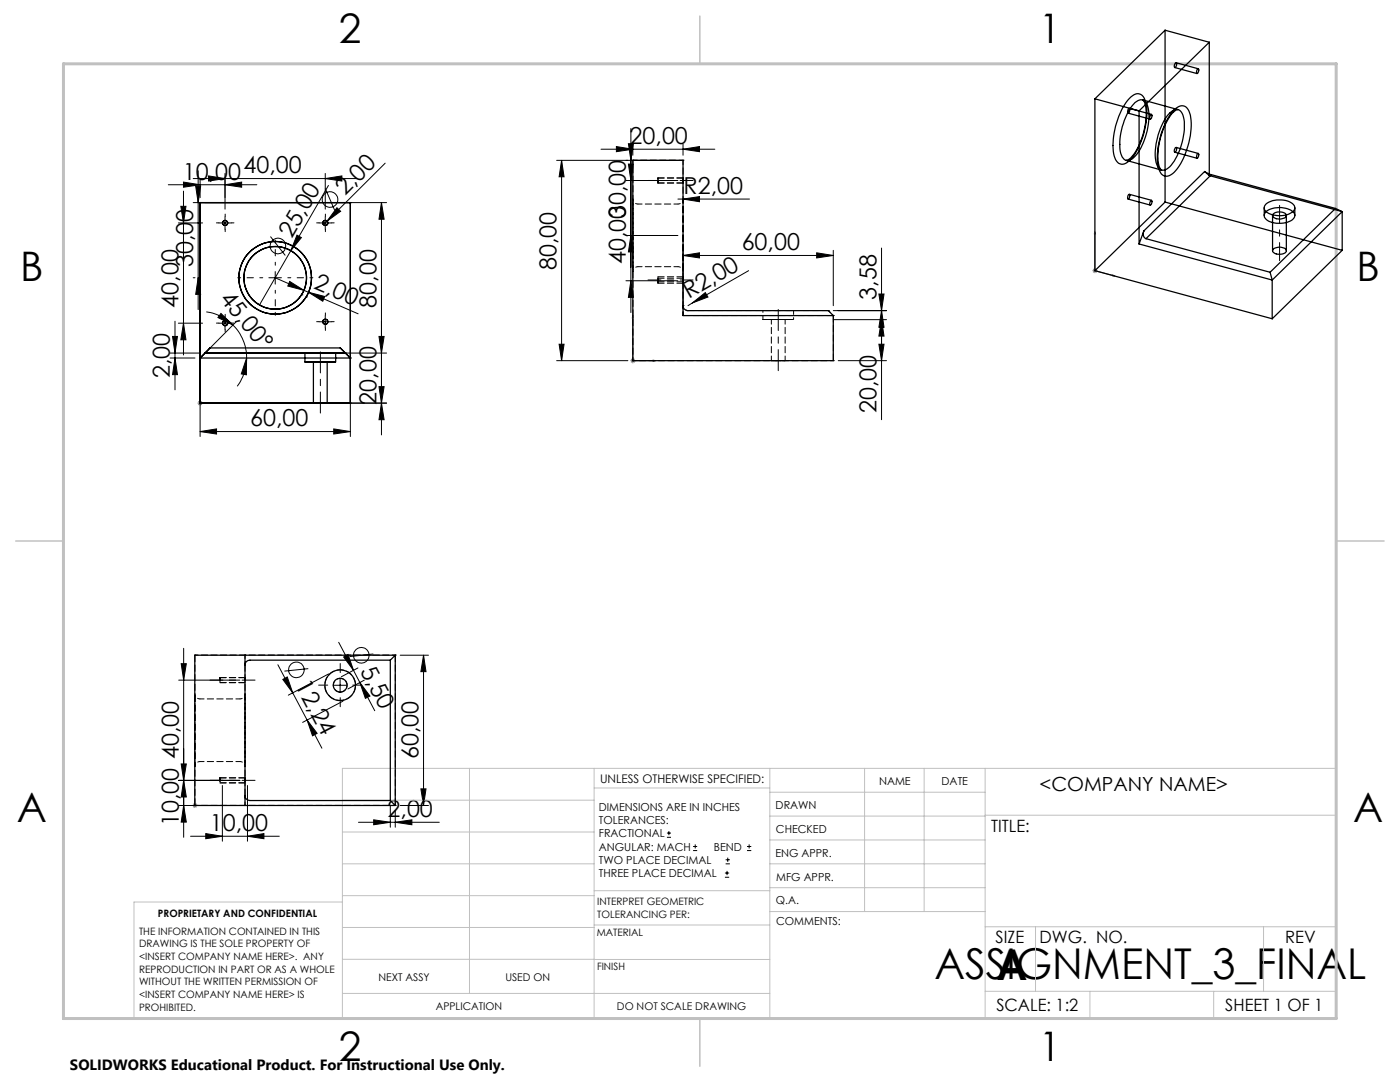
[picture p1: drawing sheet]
<svg xmlns="http://www.w3.org/2000/svg" width="279mm" height="216mm" viewBox="0 0 279 216" stroke-linecap="round" stroke-linejoin="round" font-family="sans-serif">
<g fill="none" stroke="#000" stroke-width=".2">
<path d="M33.6 36.9h17.7M36.6 36.3l3.3 .6-3.3 .5zM36.6 38.1v32.7M38.6 35.6h32.7M39.1 37.1h.9l-.5 3.3zM39.5 34.1v27.7M39.9 35.8v3.6M41.6 35.1l3.3 .5-3.3 .5zM44.9 36.9l3.3-.6v1.1zM44.9 34.6v7.1M64.9 35.6l3.3-.5v1zM64.9 34.6v7.1"/>
<path d="M64.9 37.6l1.9 4.4M65.5 37l-7.5 13M76.9 32.6l-11.6 11.5M111.1 32h24.2M112.1 32v40M112.1 32l.5 3.3h-1zM119.9 29.8h22.8M123 29.2l3.3 .6-3.3 .5zM124.9 36h10.4M125.4 32.7h1l-.5 3.3zM125.4 28.7h1l-.5 3.3zM125.9 25.6v36.8"/>
<path d="M126.3 28.8v2.2M135.3 39.7h14.3M136.3 39.7l3.3-.5v1.1zM136.3 29.8l3.3-.6v1.1zM136.3 28.8v2.2M35.6 44.5h4.8M36.1 41.2h1l-.5 3.3zM38.6 55.4h.3M39.5 55.4l.5 3.3h-.9zM43.7 44.5h2.5M44.9 43.3v2.5M53.7 55.4h2.5"/>
<path d="M54 47.2l2.9 3.8M54.8 55.4l5.8 2.5M54.9 54.2v2.5M57.8 56.2l2.8 1.7-3.2-.8zM58 50l-6.2 10.9M59.3 46.9l.8 .5-2.1 2.6zM60.3 58.8h.1M60.6 57.9l1 .4M61.2 59.2h.1M61.6 58.3l3.2 .9-.4 .9zM61.6 58.3l9.9 4.3M63.7 44.5h2.5"/>
<path d="M64.9 43.3v2.5M65.3 44.1l-.7 .7M67.2 41.5l.8 .7-2.7 1.9zM76.1 40.4l.6 3.3h-1.1zM76.1 40.4v46.4M77.2 40.4h-38.6M124.9 56h10.4M124.9 47h10.4M125.9 56l.5 3.3h-1zM125.9 47l.5 3.3h-1zM136.3 51l3.3-.6v1.1zM136.3 50v11"/>
<path d="M136.3 51h30M149.4 54l-11.3 6.5M163 50.4l3.3 .6-3.3 .5zM166.3 50v11M175.4 58.7h1l-.5 3.3zM175.9 49.5v34.2M33.9 71.4h5M33.9 70.4h6M34.4 67.1h1l-.5 3.3zM34.9 71.4l.5 3.4h-1zM34.9 64.1v13.7M35.6 64.5h4.8"/>
<path d="M36.6 64.5l.5 3.3h-1zM39.9 71.4v15.7M40.9 70.4h36.3M41.2 62.2a9.1 9.1 0 0 1 5.3 2.7M43.7 64.5h2.5M44.1 62.5l2.4 2.4-3-1.5zM44.9 63.3v2.4M46.5 64.9a9.2 9.2 0 0 1 2.7 6.5M47.2 64.1l-5.6 5.6M49.2 71.4v3.4l-1-.2zM49.2 71.4a9.1 9.1 0 0 1-1.9 5.7M63.7 64.2h2.5"/>
<path d="M64.9 63v2.4M69.9 71.4v15.7M75.6 77.2h1.1l-.6 3.2zM75.6 67.1h1.1l-.6 3.3zM111.1 72h14.2M111.6 68.7h1l-.5 3.3zM138.1 60.5l2.7-2.1 .5 .9zM138.1 60.5l-.8 .5M166.3 62h10.6M166.3 63.8h10.6M167.3 72h9.6M175.4 68.7h1l-.5 3.3z"/>
<path d="M175.9 62l.5 3.3h-1zM175.9 63.8l.5 3.3h-1zM39.9 86.1l3.3-.5v1zM39.9 86.1h30M40.9 80.4h36.3M66.6 85.6l3.3 .5-3.3 .5zM76.1 80.4l.6 3.3h-1.1zM35.7 135.7h12.2M36.2 132.4h1l-.5 3.3zM36.7 129.4v37.7M55.5 132.6l5.8 11.1M56.4 135.6l.9-.5 1.1 3.2z"/>
<path d="M61.5 133.4l-4.7 .5M65.6 134.5l-8.1 4.2M66.6 136.7h2.5M67.6 128.2l3 5.6M67.9 135.5v2.5M68.4 139.9l-8 4.2M68.6 131.1l.9-.5 1.1 3.2zM70.6 133.8l1.2 2.4M71.4 133.3l-3.3 1.7M71.8 136.2l3 5.6M71.8 136.2l2 2.7-.9 .4zM72.7 135.7l-3.3 1.8"/>
<path d="M74.5 130.5l-4.8 .5M79.9 130.7h5.6M84.5 130.7v30M84.5 130.7l.5 3.3h-1zM35.7 155.7h12.2M36.2 152.4h1l-.5 3.3zM36.7 155.7l.5 3.3h-1zM44.4 156.7v11.2M49.4 156.7v11.2M61.3 143.7l2.9 5.6M61.3 143.7l2 2.6-.9 .5zM84 157.4h1l-.5 3.3z"/>
<path d="M35.7 160.7h12.2M36.7 160.7l.5 3.3h-1zM38 166.9h17.7M41.1 166.3l3.3 .6-3.3 .5zM49.4 166.9l3.3-.6v1.1zM71.5 164.1h16.2M74.6 163.6l3.3 .5-3.3 .5zM77.9 160.7v4.4M78.9 164.1l3.3-.5v1zM78.9 161.7v3.4M79.9 160.7h5.6M133.1 167.1h.8"/>
<path d="M133.1 166.2h.8M133.5 165.8v.9M138.3 169.7h.8M138.3 168.9h.8M138.7 168.5v.8M144.7 175h.8M144.7 174.2h.8M144.8 172.4h.9M144.8 171.6h.9M145.1 173.8v.8M145.2 171.1v.9M149.1 169.7h.8"/>
<path d="M149.1 168.9h.8M149.5 168.5v.8"/>
<circle cx="65.9" cy="39.8" r="1.56"/>
<circle cx="55.5" cy="49.1" r="1.55"/>
<circle cx="59.2" cy="133.7" r="1.56"/>
<circle cx="72.1" cy="130.7" r="1.56"/>
</g>
<g fill="none" stroke="#00f" stroke-width=".2">
<path d="M218.5 46.2l.1 .5-.2-.1zM218.5 46.2v7.8l4 1.1M222.1 54.9l.4 .2h-.4zM39.9 71.4v.5v-.5M39.9 71.4v9M126.3 63l.1 .4h-.2zM126.3 63v9h4.5M130.4 71.9l.4 .1-.4 .1zM39.9 80.3v.2zM39.9 80.4h.1M38.8 160.7h.2zM38.9 160.7h.1"/>
<path d="M38.9 160.7h4.5M43.4 160.7h-.5h.5"/>
</g>
<g fill="none" stroke="#808080" stroke-width=".2">
<path d="M218 54h1M218.2 53.7l.7 .7M218.5 53.5v1M218.9 53.7l-.7 .7M39.9 79.9v1M125.8 72h1M125.9 71.6l.7 .7M126.3 71.5v1M126.6 71.6l-.7 .7M39.4 80.4h1M39.6 80.1l.7 .7M40.3 80.1l-.7 .7"/>
<path d="M38.4 160.7h1M38.5 160.4l.7 .7M38.9 160.2v1M39.2 160.4l-.7 .7"/>
</g>
<path d="M63.9 70.2v12.2M155.3 61.8v12.2" fill="none" stroke="#000" stroke-width=".2" stroke-dasharray="15.2 1.3 1.3 1.3" stroke-dashoffset="11"/>
<g fill="none" stroke="#000" stroke-width=".2" stroke-dasharray="15.2 1.3 1.3 1.3">
<path d="M43.7 44.5h-.5M44.9 43.2v-.5M44.9 45.7v.5M46.2 44.5h.5M63.7 44.5h-.5M64.9 43.2v-.5M64.9 45.7v.5M66.2 44.5h.5M43.7 64.5h-.5M44.9 63.2v-.5M44.9 65.7v.5M46.2 64.5h.5"/>
<path d="M63.7 64.2h-.5M64.9 62.9v-.5M64.9 65.4v.5M66.2 64.2h.5M65.4 136.7h-1.8M67.9 134.2v-1.8M67.9 139.2v1.8M70.4 136.7h1.8"/>
</g>
<path d="M52.4 55.4h-5M54.9 52.9v-5M54.9 57.9v5M57.4 55.4h5" fill="none" stroke="#000" stroke-width=".2" stroke-dasharray="15.2 1.3 1.3 1.3" stroke-dashoffset="14.6"/>
<path d="M138.3 36h-9M138.3 55.9h-9M50.9 135.7h-9M50.9 155.7h-9" fill="none" stroke="#000" stroke-width=".2" stroke-dasharray="15.2 1.3 1.3 1.3" stroke-dashoffset="12.6"/>
<path d="M255.4 52v-11" fill="none" stroke="#000" stroke-width=".2" stroke-dasharray="15.2 1.3 1.3 1.3" stroke-dashoffset="11.6"/>
<g fill="none" stroke="#c0c0c0" stroke-width=".2">
<path d="M68.3 159.7h50.3M93.7 153.3v44.9M118.6 153.3v49.9M118.6 157.2h35M153.6 153.3v49.9M153.6 158.1h43M172.5 153.3v28.6M184.4 153.3v28.6M196.6 153.3v49.9M68.3 180h-41.6v23.2h240v-49.9h-198.4v49.9M68.3 166h50.3M68.3 178.7h50.3"/>
<path d="M68.3 172.4h50.3M118.6 177.7h35M153.6 162.8h43M153.6 177.1h43M153.6 172.4h43M153.6 167.6h43M196.6 162.7h70.1M68.3 198.2h85.3M68.3 191.4l85.3 .1M68.3 185.1h50.3M118.6 184.6h35M153.6 181.9h43"/>
<path d="M196.6 184.9h70.1M196.6 197.8h70.1M206.7 184.9v12.9M217.5 197.8v5.4M242.2 197.8v5.4M252.2 184.9v12.9"/>
</g>
<path d="M139.7 3.2v9.5M3.1 107.9h9.6M266.7 107.9h9.5M139.7 203.2v9.6" fill="none" stroke="#c0c0c0" stroke-width=".3"/>
<path d="M12.7 12.7h254v190.5h-254z" fill="none" stroke="#c0c0c0" stroke-width=".6"/>
<g fill="#00f">
<path d="M39.9 80.3v.2zM39.9 71.4v.5z"/>
<path d="M42.9 160.7h.5zM38.8 160.7h.2z"/>
<path d="M130.4 71.9l.4 .1-.4 .1zM126.3 63l.1 .4h-.2z"/>
<path d="M222.1 54.9l.4 .2h-.4zM218.5 46.2l.1 .5-.2-.1z"/>
</g>
<g fill="#000">
<path d="M136.3 39.7l3.3-.5v1.1zM59.3 46.9l.8 .5-2.1 2.6zM67.2 41.5l.8 .7-2.7 1.9zM138.1 60.5l2.7-2.1 .5 .9z"/>
<path d="M36.6 36.3l3.3 .6-3.3 .5zM44.9 36.9l3.3-.6v1.1z"/>
<path d="M57.8 56.2l2.8 1.7-3.2-.8zM61.6 58.3l3.2 .9-.4 .9z"/>
<path d="M49.2 71.4v3.4l-1-.2zM44.1 62.5l2.4 2.4-3-1.5z"/>
<path d="M75.6 67.1h1.1l-.6 3.3zM76.1 80.4l.6 3.3h-1.1zM36.1 41.2h1l-.5 3.3zM36.6 64.5l.5 3.3h-1zM39.1 37.1h.9l-.5 3.3zM39.5 55.4l.5 3.3h-.9zM175.9 62l.5 3.3h-1zM175.4 68.7h1l-.5 3.3zM125.4 32.7h1l-.5 3.3zM125.9 56l.5 3.3h-1zM125.4 28.7h1l-.5 3.3zM125.9 47l.5 3.3h-1zM175.4 58.7h1l-.5 3.3zM175.9 63.8l.5 3.3h-1z"/>
<path d="M39.9 86.1l3.3-.5v1zM66.6 85.6l3.3 .5-3.3 .5zM41.6 35.1l3.3 .5-3.3 .5zM64.9 35.6l3.3-.5v1zM123 29.2l3.3 .6-3.3 .5zM136.3 29.8l3.3-.6v1.1zM136.3 51l3.3-.6v1.1zM163 50.4l3.3 .6-3.3 .5z"/>
<path d="M75.6 77.2h1.1l-.6 3.2zM76.1 40.4l.6 3.3h-1.1zM34.9 71.4l.5 3.4h-1zM34.4 67.1h1l-.5 3.3zM36.7 160.7l.5 3.3h-1zM36.2 152.4h1l-.5 3.3zM84 157.4h1l-.5 3.3zM84.5 130.7l.5 3.3h-1zM36.7 155.7l.5 3.3h-1zM36.2 132.4h1l-.5 3.3zM111.6 68.7h1l-.5 3.3zM112.1 32l.5 3.3h-1z"/>
<path d="M56.4 135.6l.9-.5 1.1 3.2zM61.3 143.7l2 2.6-.9 .5zM68.6 131.1l.9-.5 1.1 3.2zM71.8 136.2l2 2.7-.9 .4z"/>
<path d="M49.4 166.9l3.3-.6v1.1zM41.1 166.3l3.3 .6-3.3 .5zM78.9 164.1l3.3-.5v1zM74.6 163.6l3.3 .5-3.3 .5z"/>
</g>
<g fill="none" stroke="#000" stroke-width=".25">
<path d="M218.5 19.7v34.3M218.5 19.7l8.8 2.4M225.7 19.4a1.64 1.64 0 0 1 1.8-.6 1.64 1.64 0 0 1 1.1 1.6 14.6 14.6 0 0 1-3.2 11.7 1.67 1.67 0 0 1-1.9 .6 1.67 1.67 0 0 1-1.1-1.6 14.5 14.5 0 0 1 3.3-11.7zM228 19.9l7.1 2h-.3a4.8 4.8 0 0 0-2 2.5 13.8 13.8 0 0 0-1.5 8.8l.5 .7-7-1.9a2.95 2.95 0 0 0 1.8-1.7 14 14 0 0 0 1.9-9.6zM232.5 6l-14 13.7M232.5 6v34.3M232.5 6l8.8 2.4M234.5 13.5l4.4 1.2M234.5 12.6l.2-.1a.66 .66 0 0 1-.2 1l-.1-.4zM234.7 12.5l4.4 1.2M238.9 13.8l.2-.1a.66 .66 0 0 1-.2 1zM241.3 8.4v26.6"/>
<path d="M241.3 8.4l-14 13.7M126.3 32h10v31h30v9h-40zM225.1 39.7l4.5 1.2M225.1 22.6l4.5 1.2M225.2 21.8l.1-.1a.47 .47 0 0 1 .2 .4 .47 .47 0 0 1-.2 .4l-.2 .1-.1-.2zM225.3 38.8a.47 .47 0 0 1 .2 .4 .47 .47 0 0 1-.2 .5h-.1a.64 .64 0 0 1 .1-.9zM225.4 38.8l4.4 1.2M225.4 21.6l4.4 1.2M226.5 20.5a1.42 1.42 0 0 1 1.6-.5 1.42 1.42 0 0 1 1 1.2 12.5 12.5 0 0 1-2.9 10.3 1.4 1.4 0 0 1-1.5 .5 1.4 1.4 0 0 1-1-1.3 12.6 12.6 0 0 1 2.8-10.2zM227.3 22.1v26.6M229.7 22.9a.47 .47 0 0 1 .3 .4 .47 .47 0 0 1-.3 .4l-.1 .1a.59 .59 0 0 1 .1-.9zM233.2 22.9a1.73 1.73 0 0 1 2.4-.7 5.6 5.6 0 0 1 .7 4.3 11.8 11.8 0 0 1-3.1 7 1.32 1.32 0 0 1-1.4 .4 1.32 1.32 0 0 1-.9-1.1 12.4 12.4 0 0 1 1.7-9.2z"/>
<path d="M234.4 21.9a1.68 1.68 0 0 1 2.5-.3 8 8 0 0 1 .5 6.1 11.8 11.8 0 0 1-3.7 7.2 1.52 1.52 0 0 1-2.4-1.2 14.4 14.4 0 0 1 1.8-10.1zM234.5 30.4l4.4 1.2M234.5 29.5l.2-.1a.66 .66 0 0 1-.2 1l-.1-.4zM234.7 29.4l4.4 1.2M238.9 30.7l.2-.1a.66 .66 0 0 1-.2 1zM240.4 34.2l1.4 .7M240.4 34.2l-12.1 11.9M240.4 34.2l.9 .8M241.3 35l26.6 7.2M241.8 34.9l24.7 6.7M241.8 34.9l-13.1 12.7M39.9 40.4h.1"/>
<path d="M39.9 40.4v40M39.9 40.4h30M69.9 40.4h.1M69.9 40.4v40M218.5 54l35.4 9.6M227.3 48.7l26.6 7.2M228.3 46.1a1.14 1.14 0 0 0 .4 1.5M228.3 46.1l-1 2.6M228.7 47.6l24.8 6.7M229.7 40a.47 .47 0 0 1 .3 .4 .47 .47 0 0 1-.3 .5h-.1a.59 .59 0 0 1 .1-.9zM232.5 40.3l35.4 9.7M232.5 40.3l-14 13.7"/>
<path d="M252.3 41.5v1.5M252.7 40.7a4.6 4.6 0 0 1 5.6 .3 1.25 1.25 0 0 1-1 1.7 4.8 4.8 0 0 1-4.8-.7l-.2-.7zM252.7 42.2a4.6 4.6 0 0 1 5.6 .3 1.25 1.25 0 0 1-1 1.7 4.6 4.6 0 0 1-4.8-.7l-.2-.6zM253.5 54.3l.4 1.6M253.9 55.9v7.7M254 43v7M254.1 42.7a2.12 2.12 0 0 1 2.5 .1l.1 .3a1.74 1.74 0 0 1-2.7-.1zM254.2 49.6a1.89 1.89 0 0 1 2.5 .4 1.12 1.12 0 0 1-1.4 .7 .98 .98 0 0 1-1.3-.8zM256.7 43v7M258.4 41.5v1.5M266.5 41.6l-13 12.7M266.5 41.6l1.4 .6"/>
<path d="M267.9 42.2v7.8M267.9 50l-14 13.6M267.9 42.2l-14 13.7M39.9 71.4h.1M39.9 71.4h30M40.9 70.4h.1M40.9 70.4h28M40.9 70.4l-1 1M41.9 69.4l-1 1M41.9 69.4h26M41.9 69.4l-2 2M60.9 70.4h6.1z"/>
<path d="M60.9 72.2h6.1zM60.9 70.4v1.8M62.5 72.2h2.8zM62.5 72.2v8.2M65.3 72.2v8.2M67 70.4v1.8M67.9 69.4l1 1M67.9 69.4l2 2M68.9 70.4h.1M69.9 71.4h.1M136.3 61a.95 .95 0 0 0 1 1h28l1 1M39.9 80.4h.1"/>
<path d="M39.9 80.4h30M62.5 80.4h2.8zM69.9 80.4h.1M48.9 130.7v30M77.9 131.7h-28a.96 .96 0 0 0-1 1M77.9 131.7v28M78.9 130.7h-40v30h40M78.9 130.7l-1 1M78.9 130.7v30M48.9 158.7a.96 .96 0 0 0 1 1h28M77.9 159.7l1 1"/>
<circle cx="44.9" cy="44.5" r=".5"/>
<circle cx="54.9" cy="55.4" r="7.2"/>
<circle cx="54.9" cy="55.4" r="6.3"/>
<circle cx="64.9" cy="44.5" r=".5"/>
<circle cx="44.9" cy="64.5" r=".5"/>
<circle cx="64.9" cy="64.2" r=".5"/>
<circle cx="67.9" cy="136.7" r="1.37"/>
<circle cx="67.9" cy="136.7" r="3"/>
</g>
<g fill="none" stroke="#000" stroke-width=".2" stroke-dasharray="1.3 .6">
<path d="M126.3 32h.1M131.3 36.5h5M136.3 32h.1M136.3 35.5h-5M131.3 55.7h.1M131.3 56.5h5M131.3 56.2h5M136.3 55.5h-5M136.3 55.2h-5M126.3 72h.1M136.3 61h.1M137.3 62h.1"/>
<path d="M137.3 62h28M165.3 62h.1M166.3 72h.1M166.3 63h.1M38.9 130.7h.1M43.9 136.2h5M48.9 130.7h.1M48.9 135.2h-5M78.9 130.7h.1M43.9 155.2h.1M43.9 156.2h5M48.9 158.7v-26"/>
<path d="M48.9 155.2h-5M38.9 160.7h.1M48.9 160.7h.1M78.9 160.7h.1"/>
</g>
<g fill="none" stroke="#000" stroke-width=".2" stroke-dasharray="1.3 .6" stroke-dashoffset=".6">
<path d="M126.3 32v40M131.3 36.2v-.7v1v-.3M131.3 36v-.5v1v-.5M136.3 36v-.5v1v-.5M131.3 56.2v-.7v1v-.3M131.3 55.9v-.7v1v-.3M136.3 56v-.5v1v-.5M136.3 55.7v-.5v1v-.5M126.3 72h40M136.3 63v-2M136.3 61v2M38.9 130.7h40"/>
<path d="M43.9 135.2v1v-1M48.9 135.2v1v-1M48.9 132.7v-2M67.9 139.8a3.1 3.1 0 0 0 2.7-4.5 3.1 3.1 0 0 0-5.2-.4 3.1 3.1 0 0 0 2.1 4.8l.4 .1M43.9 155.2v1v-1M48.9 155.2v1v-1M38.9 160.7h40M48.9 160.7v-2"/>
</g>
<path d="M136.3 39.7v14.5v-14.5M136.3 32h-10M126.3 47v7.2v-14.5v7.3M127.3 53.2h8M135.3 40.7h-8M136.3 63v-31M47.9 139.5h-8M38.9 153v-14.5v14.5M39.9 152h8M48.9 145.7v-7.2v14.5v-7.3" fill="none" stroke="#000" stroke-width=".2" stroke-dasharray="1.3 .6" stroke-dashoffset=".4"/>
<path d="M67.9 138.1a1.37 1.37 0 0 0 1.2-2 1.37 1.37 0 0 0-2.3-.2 1.37 1.37 0 0 0 .8 2.2h.3" fill="none" stroke="#000" stroke-width=".2" stroke-dasharray="1.3 .6" stroke-dashoffset=".1"/>
<path d="M136.3 63h30M166.3 72v-9M38.9 130.7v30M78.9 130.7v30" fill="none" stroke="#000" stroke-width=".2" stroke-dasharray="1.3 .6" stroke-dashoffset="-.1"/>
<path d="M136.3 39.7a1 1 0 0 1-1 1M126.3 54.2a1 1 0 0 1 1-1M127.3 40.7a1 1 0 0 1-1-1M135.3 53.2a1 1 0 0 1 1 1M136.3 61a1 1 0 0 0 1 1M39.9 139.5a1 1 0 0 1-1-1M48.9 138.5a1 1 0 0 1-1 1M38.9 153a1 1 0 0 1 1-1M47.9 152a1 1 0 0 1 1 1" fill="none" stroke="#000" stroke-width=".2" stroke-dasharray="1.3 .6" stroke-dashoffset=".8"/>
<path d="M154.9 63.8h3.5h-6.1h2.6M155.3 62h3.1h-6.1h3" fill="none" stroke="#000" stroke-width=".2" stroke-dasharray="1.3 .6" stroke-dashoffset=".2"/>
<path d="M155.3 63.8h1.4h-2.8h1.4M155.3 72h1.4h-2.8h1.4M165.3 62l1 1" fill="none" stroke="#000" stroke-width=".2" stroke-dasharray="1.3 .6" stroke-dashoffset=".7"/>
<path d="M152.3 62v1.8M158.4 63.8v-1.8" fill="none" stroke="#000" stroke-width=".2" stroke-dasharray="1.3 .6" stroke-dashoffset=".9"/>
<path d="M153.9 63.8v8.2M156.7 72v-8.2" fill="none" stroke="#000" stroke-width=".2" stroke-dasharray="1.3 .6" stroke-dashoffset=".3"/>
<g font-size="8.5">
<text x="186.5" y="195.4">ASSIGNMENT_3_FINAL</text>
<text x="198.9" y="195.5">A</text>
</g>
<g font-size="8.1">
<text x="67.6" y="8.5">2</text>
<text x="207.3" y="8.5">1</text>
<text x="4" y="56.2">B</text>
<text x="270.7" y="56.2">B</text>
<text x="3.3" y="164.1">A</text>
<text x="270" y="164.1">A</text>
<text x="67.6" y="211.7">2</text>
<text x="207.3" y="211.7">1</text>
</g>
<g font-size="4.7">
<text x="125.7" y="28.7">20,00</text>
<text x="36.5" y="35.8">10,00</text>
<text x="48.6" y="34.6">40,00</text>
<text x="68.9" y="39.2" transform="rotate(-45 68.9 39.2)">2,00</text>
<text x="136.4" y="38.7">R2,00</text>
<text x="58.3" y="47.7" transform="rotate(-60 58.3 47.7)">25,00</text>
<text x="124.9" y="43.5" transform="rotate(-90 124.9 43.5)">30,00</text>
<text x="38.6" y="53.3" transform="rotate(-90 38.6 53.3)">30,00</text>
<text x="111.1" y="53.9" transform="rotate(-90 111.1 53.9)">80,00</text>
<text x="124.9" y="52.7" transform="rotate(-90 124.9 52.7)">40,00</text>
<text x="148" y="49.9">60,00</text>
<text x="43.7" y="59.7" transform="rotate(51 43.7 59.7)">45,00°</text>
<text x="62.4" y="57.6" transform="rotate(23 62.4 57.6)">2,00</text>
<text x="137.5" y="59.7" transform="rotate(-30 137.5 59.7)">R2,00</text>
<text x="174.9" y="59.8" transform="rotate(-90 174.9 59.8)">3,58</text>
<text x="35.6" y="61.4" transform="rotate(-90 35.6 61.4)">40,00</text>
<text x="75.1" y="61.4" transform="rotate(-90 75.1 61.4)">80,00</text>
<text x="33.9" y="75.5" transform="rotate(-90 33.9 75.5)">2,00</text>
<text x="75.1" y="80.7" transform="rotate(-90 75.1 80.7)">20,00</text>
<text x="174.9" y="82.4" transform="rotate(-90 174.9 82.4)">20,00</text>
<text x="49.9" y="85.1">60,00</text>
<text x="58.9" y="136.7" transform="rotate(62 58.9 136.7)">12,24</text>
<text x="71.8" y="133.8" transform="rotate(62 71.8 133.8)">5,50</text>
<text x="83.5" y="151.5" transform="rotate(-90 83.5 151.5)">60,00</text>
<text x="35.7" y="164.8" transform="rotate(-90 35.7 164.8)">10,00 40,00</text>
<text x="41.9" y="165.8">10,00</text>
<text x="77.3" y="163">2,00</text>
</g>
<text font-size="3.9" x="207.5" y="157.8">&lt;COMPANY NAME&gt;</text>
<g font-size="3.4">
<text x="197.8" y="166">TITLE:</text>
<text x="198.7" y="188.1">SIZE</text>
<text x="207.5" y="188.1">DWG. NO.</text>
<text x="256.5" y="188.2">REV</text>
<text x="198.8" y="201.7">SCALE: 1:2</text>
<text x="244.5" y="201.7">SHEET 1 OF 1</text>
</g>
<text font-size="3" x="14" y="213.5">SOLIDWORKS Educational Product. For Instructional Use Only.</text>
<text font-size="2.4" x="119.8" y="156.2">UNLESS OTHERWISE SPECIFIED:</text>
<g font-size="2.2">
<text x="119.5" y="161.8">DIMENSIONS ARE IN INCHES</text>
<text x="154.8" y="161.4">DRAWN</text>
<text x="175.4" y="156.6">NAME</text>
<text x="187.9" y="156.7">DATE</text>
<text x="119.5" y="164.4">TOLERANCES:</text>
<text x="119.5" y="167.1">FRACTIONAL</text>
<text x="154.9" y="166.3">CHECKED</text>
<text x="119.5" y="169.7">ANGULAR: MACH</text>
<text x="119.5" y="172.4">TWO PLACE DECIMAL</text>
<text x="142.5" y="169.7">BEND</text>
<text x="154.8" y="170.9">ENG APPR.</text>
<text x="119.5" y="175">THREE PLACE DECIMAL</text>
<text x="154.9" y="175.7">MFG APPR.</text>
<text x="154.9" y="180.4">Q.A.</text>
<text x="154.9" y="184.6">COMMENTS:</text>
</g>
<g font-size="2.1">
<text x="75.5" y="195.7">NEXT ASSY</text>
<text x="100.9" y="195.7">USED ON</text>
<text x="86.9" y="201.5">APPLICATION</text>
<text x="123.1" y="201.6">DO NOT SCALE DRAWING</text>
</g>
<g font-size="2">
<text x="31.5" y="182.9">PROPRIETARY AND CONFIDENTIAL</text>
<text x="119.2" y="180.6">INTERPRET GEOMETRIC</text>
<text x="119.2" y="183.1">TOLERANCING PER:</text>
<text x="27.8" y="186.5">THE INFORMATION CONTAINED IN THIS</text>
<text x="27.8" y="189">DRAWING IS THE SOLE PROPERTY OF</text>
<text x="27.8" y="191.6">&lt;INSERT COMPANY NAME HERE&gt;. ANY</text>
<text x="119.1" y="186.7">MATERIAL</text>
<text x="27.8" y="194.1">REPRODUCTION IN PART OR AS A WHOLE</text>
<text x="27.8" y="196.6">WITHOUT THE WRITTEN PERMISSION OF</text>
<text x="119.1" y="193.5">FINISH</text>
<text x="27.8" y="199.1">&lt;INSERT COMPANY NAME HERE&gt; IS</text>
<text x="27.8" y="201.7">PROHIBITED.</text>
</g>
</svg>
